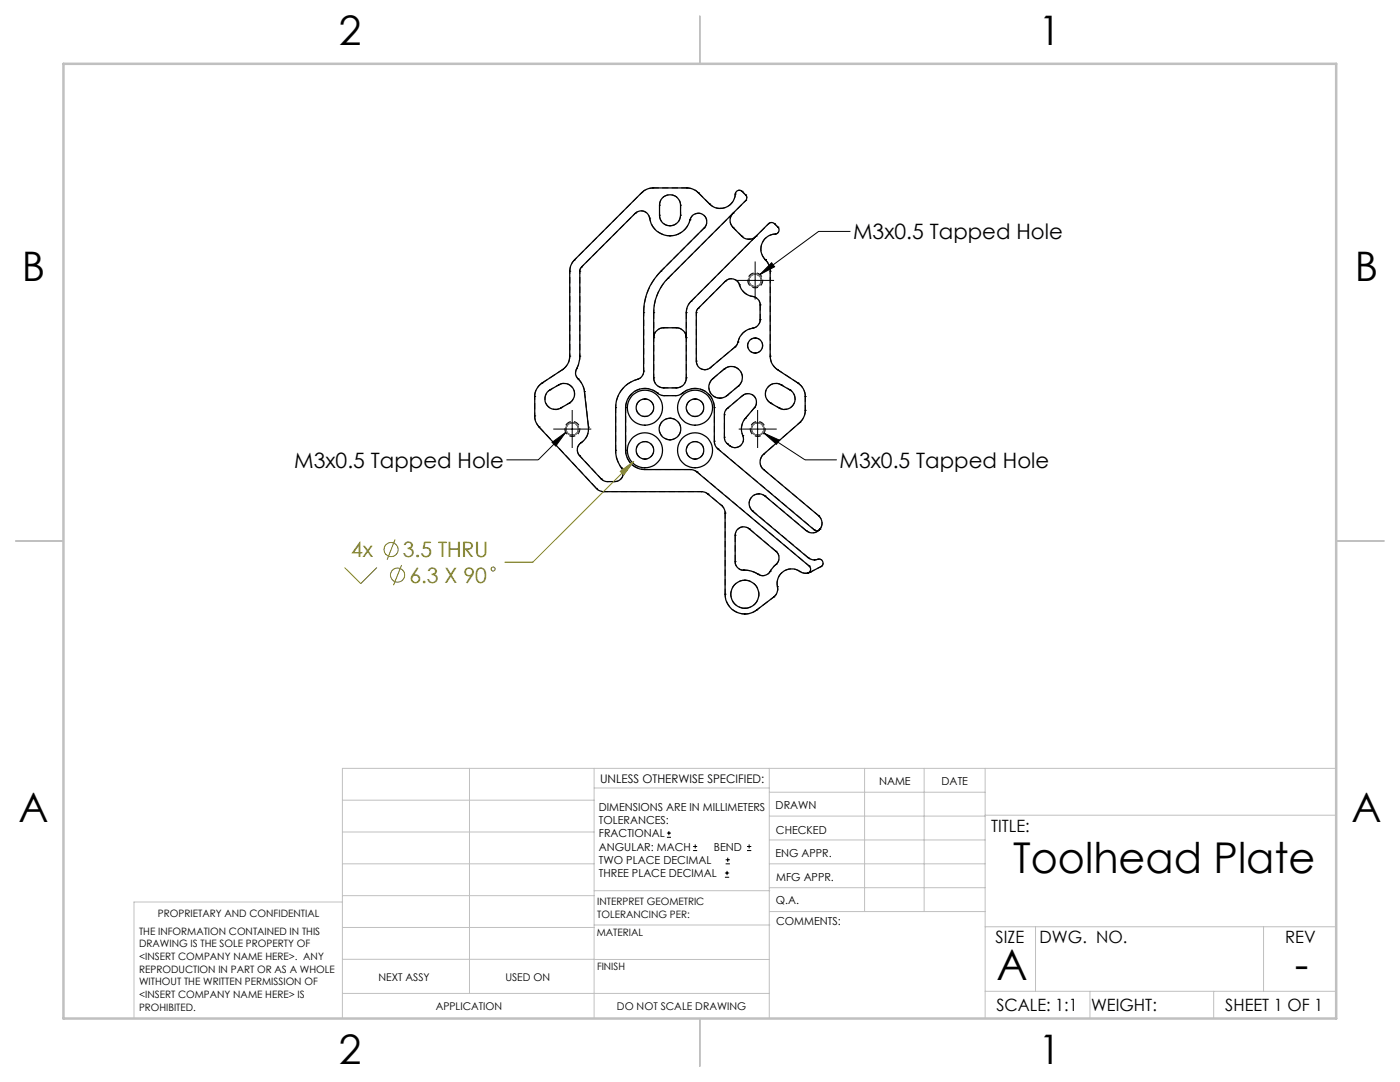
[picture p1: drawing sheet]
<svg xmlns="http://www.w3.org/2000/svg" width="279mm" height="216mm" viewBox="0 0 279 216" stroke-linecap="round" stroke-linejoin="round" font-family="sans-serif">
<g fill="none" stroke="#000" stroke-width=".2" stroke-dasharray="1.3 .6">
<path d="M128.1 38.4h.1M130.3 37.5h.1M137.1 37.5h.1M139.4 38.4h.1M146.8 38.7h.1M148.1 38.2h.1M148.8 38.9h.1M113.7 54.1h.1M114.7 51.9h.1M115.7 54.1h.1M116.1 53.3h.1M126.8 42.6h.1"/>
<path d="M129.7 43.5h.1M131.6 42.9h.1M131.6 40.9h.1M131.9 54.1h.1M133.3 55.5h.1M133.7 45h.1M133.7 47h.1M135.8 40.9h.1M135.8 42.9h.1M137.7 43.9h.1M140.6 45.4h.1M141.6 40.7h.1"/>
<path d="M143.8 41.6h.1M144.8 56.1h.1M146.3 45.4h.1M146.3 42.5h.1M147.6 56.8h.1M148.1 47.1h.1M148.8 40h.1M149.5 47.7h.1M150.3 59.2h.1M150.9 47.1h.1M152.7 51.8h.1M152.8 51.9h.1"/>
<path d="M153.4 44.6h.1M153.7 54.1h.1M154.6 44.6h.1M154.7 46.7h.1M155.3 45.3h.1M106.7 79.1h.1M108.2 76.4h.1M109.8 77.8h.1M111.5 76.8h.1M112.3 73.7h.1M113.7 71.1h.1M115.1 73.6h.1"/>
<path d="M115.4 75.6h.1M115.7 71.1h.1M116.7 78.1h.1M127.2 75.7h.1M128.5 74h.1M128.5 62.4h.1M128.7 79.6h.1M130.5 75.4h.1M130.5 62.4h.1M130.5 67.4h.1M131.2 78.4h.1M132.5 77.4h.1"/>
<path d="M132.5 65.4h.1M132.6 78.9h.1M134.9 78.9h.1M135 77.4h.1M135 65.4h.1M136.2 78.4h.1M137 62.4h.1M137 75.4h.1M137 67.4h.1M137.9 60.1h.1M138.7 79.6h.1M139 62.4h.1"/>
<path d="M139 72.1h.1M139.3 61.5h.1M140.7 73.8h.1M141.8 73.4h.1M142.3 75.5h.1M143.7 79.4h.1M144.6 73.6h.1M145.1 78.9h.1M146.7 69.2h.1M147.3 68.2h.1M147.4 77h.1M148.2 78.9h.1"/>
<path d="M150.3 65.5h.1M150.7 70.4h.1M150.7 67.4h.1M151.7 63.8h.1M151.7 60.8h.1M153.7 71.1h.1M155.2 73.7h.1M155.9 76.8h.1M157.6 77.8h.1M159.3 76.4h.1M160.7 79.1h.1M106.7 83h.1"/>
<path d="M107.6 85.2h.1M110.9 81.7h.1M111.9 81.4h.1M113.6 80.4h.1M115.7 90.9h.1M116 88.3h.1M117.5 85.2h.1M119 97.5h.1M120 95.5h.1M120.5 98.1h.1M121.2 96.1h.1M122.7 96.1h.1"/>
<path d="M122.9 89.8h.1M122.9 81.3h.1M124.1 93.4h.1M124.9 89.8h.1M124.9 81.3h.1M128.7 93.7h.1M128.7 91.6h.1M128.7 88.1h.1M128.7 83.1h.1M133.7 87.7h.1M133.7 83.4h.1M137.8 93.7h.1"/>
<path d="M138.7 83.1h.1M138.7 91.6h.1M138.7 88.1h.1M139.1 94.2h.1M140 98.1h.1M141.3 98.6h.1M142.6 81.3h.1M142.6 88h.1M143.3 89.6h.1M144.6 82.8h.1M144.6 87.2h.1M145.2 81.5h.1"/>
<path d="M145.2 88.5h.1M145.6 88.9h.1M146.7 89.3h.1M148.3 86.9h.1M148.8 83.5h.1M150.6 81.3h.1M151.5 98.5h.1M152.4 90.7h.1M152.4 93.7h.1M152.7 99h.1M153.8 80.4h.1M155.5 81.4h.1"/>
<path d="M156.6 81.7h.1M159.6 84.3h.1M160.7 81.9h.1M144 100.8h.1M144.7 118.6h.1M144.7 102.4h.1M146.7 106.8h.1M146.7 112.1h.1M148.4 113.8h.1M148.5 113.8h.1M148.7 115.8h.1M149.5 105.5h.1"/>
<path d="M150.2 102h.1M151.3 114.6h.1M152.3 114.8h.1M153.7 114h.1M154.4 119.1h.1M154.9 112.6h.1M154.9 110h.1M155.2 117.1h.1M159.7 114h.1M160.8 114.4h.1M160.9 105.9h.1M161.1 114.4h.1"/>
<path d="M161.3 111.2h.1M161.5 113h.1M161.7 114.2h.1M162.5 105.7h.1M162.6 111.7h.1M163.2 111.6h.1M163.4 102.9h.1M163.7 105.6h.1M163.8 113.1h.1M148.7 121.4h.1M148.7 122.5h.1M151 121.7h.1"/>
</g>
<g fill="none" stroke="#000" stroke-width=".2" stroke-dasharray="1.3 .6" stroke-dashoffset=".5" stroke-linecap="butt">
<path d="M148.1 38.2l.7 .7M116.1 53.3l-.4 .8M150.7 57.2a1.25 1.25 0 0 0 1.2-1.8 1.25 1.25 0 0 0-2.1-.3 1.25 1.25 0 0 0 .6 2.1h.3M154.6 44.6l.7 .7M115.1 73.6a1.7 1.7 0 0 0 .3 2M127.2 75.7a1.7 1.7 0 0 0 1.3-1.7M128.5 74v-11.6M139.3 61.5l-.3 .9M110.9 81.7l1-.3M114.2 86.8a1.25 1.25 0 0 0 1.2-1.7 1.25 1.25 0 0 0-2.1-.3 1.25 1.25 0 0 0 .6 2h.3M128.7 93.7a3.8 3.8 0 0 1-3.8-3.9M151.2 86.8a1.25 1.25 0 0 0 1.2-1.7 1.25 1.25 0 0 0-2.1-.3 1.25 1.25 0 0 0 .6 2h.3"/>
<path d="M155.5 81.4l1.1 .3M151.3 114.6l1 .2M161.7 114.2l-.9 .2M162.5 105.7l-19.2-16.1M163.4 102.9a1.93 1.93 0 0 1 .2 2.7 1.93 1.93 0 0 1-2.7 .3"/>
</g>
<g fill="none" stroke="#000" stroke-width=".2" stroke-dasharray="1.3 .6" stroke-dashoffset=".6" stroke-linecap="butt">
<path d="M148.8 38.9a.8 .8 0 0 1 0 1.1M131.6 40.9v2M133.3 55.5a9.7 9.7 0 0 0-2.8 6.9M133.7 47a4.1 4.1 0 0 1-4-3.5M135.8 42.9v-2M144.8 56.1l-5.5 5.4M153.4 44.6a.8 .8 0 0 1 1.2 0M111.5 76.8l-1.7 1M139 62.4v9.7M140.7 73.8l.6-.1 .5-.3M146.7 69.2l.6-1M148.2 78.9l-3 2.6"/>
<path d="M157.6 77.8l-1.7-1M106.7 83v-3.9M111.9 81.4l1.7-1M122.9 81.3a5.8 5.8 0 0 1 4.3-5.6M124.1 93.4a5.9 5.9 0 0 1-1.2-3.6M145.6 88.9l.5 .3 .6 .1M153.8 80.4l1.7 1M159.6 84.3l-7.2 6.4M149.5 105.5a1.7 1.7 0 0 0-1.8-.2 1.7 1.7 0 0 0-1 1.5M160.8 114.4l-1.1-.4M163.7 105.6a.8 .8 0 0 1-1.2 .1"/>
</g>
<g fill="none" stroke="#000" stroke-width=".2" stroke-dasharray="1.3 .6" stroke-dashoffset=".3" stroke-linecap="butt">
<path d="M128.1 38.4a3.2 3.2 0 0 1 2.2-.9M137.1 37.5a3.2 3.2 0 0 1 2.3 .9M113.7 54.1a3.2 3.2 0 0 1 1-2.2M143.8 41.6a3 3 0 0 0 3-2.9M146.3 45.4l1.8 1.7M152.8 51.9a3.2 3.2 0 0 1 .9 2.2M115.7 71.1a5.2 5.2 0 0 1-.6 2.5M132.5 77.4h2.5M135 65.4h-2.5M137 62.4a3.2 3.2 0 0 1 .9-2.3M139 72.1a1.7 1.7 0 0 0 1.7 1.7M141.8 73.4l4.9-4.2"/>
<path d="M115.7 90.9l4.3 4.6M139.1 94.2l22.4 18.8M144.6 82.8v4.4M146.7 112.1a1.7 1.7 0 0 0 1.7 1.7M162.6 111.7l.6-.1M151 121.7a3.9 3.9 0 0 1-2.3 .8"/>
</g>
<path d="M146.8 38.7a.8 .8 0 0 1 .5-.7 .8 .8 0 0 1 .8 .2M155.3 45.3a.8 .8 0 0 1 .1 .9 .8 .8 0 0 1-.7 .5M143.3 89.6a2 2 0 0 1-.7-1.6M144.7 102.4a2 2 0 0 0-.7-1.6M152.3 114.8a1.7 1.7 0 0 0 1.4-.8M153.7 114l1.2-1.4M161.5 113a.8 .8 0 0 1 .3 .8 .8 .8 0 0 1-.7 .6" fill="none" stroke="#000" stroke-width=".2" stroke-dasharray="1.3 .6" stroke-dashoffset=".9" stroke-linecap="butt"/>
<g fill="none" stroke="#000" stroke-width=".2" stroke-dasharray="1.3 .6" stroke-dashoffset=".1" stroke-linecap="butt">
<path d="M130.3 37.5h6.8M108.2 76.4l4.1-2.7M115.4 75.6a4.1 4.1 0 0 1 1.3 2.5M144.6 73.6l-2.3 1.9M145.1 78.9l2.3-1.9M151.7 63.8v-3M155.2 73.7l4.1 2.7M116 88.3a1.7 1.7 0 0 0-.3 2.6M133.7 83.4a2.15 2.15 0 0 0-2.1 2.2 2.15 2.15 0 0 0 2.1 2.1M133.7 87.7a2.15 2.15 0 0 0 2.2-2.1 2.15 2.15 0 0 0-2.2-2.2M142.6 81.3v6.7M152.4 93.7l11 9.2"/>
<path d="M148.5 113.8a4.8 4.8 0 0 1 2.8 .8M148.7 115.8a2.8 2.8 0 0 0-2.8 2.8 2.8 2.8 0 0 0 2.8 2.8M150.2 102l11.1 9.2M154.9 112.6a1.7 1.7 0 0 0 0-2.6M148.7 121.4a2.8 2.8 0 0 0 2.8-2.8 2.8 2.8 0 0 0-2.8-2.8"/>
</g>
<g fill="none" stroke="#000" stroke-width=".2" stroke-dasharray="1.3 .6" stroke-linecap="butt">
<path d="M139.4 38.4l2.2 2.3M146.3 42.5l-13 13M146.3 42.5a2 2 0 0 0 0 2.9M152.7 51.8l.1 .1M154.7 46.7a3 3 0 0 0-2.6 1.9 3 3 0 0 0 .6 3.2M106.7 79.1a3.2 3.2 0 0 1 1.5-2.7M112.3 73.7a3.2 3.2 0 0 0 1.4-2.6M130.5 62.4v5M130.5 75.4a2 2 0 0 0 2 2M131.2 78.4a3.9 3.9 0 0 0-4.1-.6 3.9 3.9 0 0 0-2.2 3.5M132.5 65.4a2 2 0 0 0-2 2M135 77.4a2 2 0 0 0 2-2"/>
<path d="M136.2 78.4a3.9 3.9 0 0 1 4.1-.6 3.9 3.9 0 0 1 2.3 3.5M137 67.4v-5M137 67.4a2 2 0 0 0-2-2M137.9 60.1l13-13M147.4 77a2.2 2.2 0 0 0 .3-3.1 2.2 2.2 0 0 0-3.1-.3M153.7 71.1a3.2 3.2 0 0 0 1.5 2.6M159.3 76.4a3.2 3.2 0 0 1 1.4 2.7M145.2 88.5l.4 .4M150.6 81.3a1.7 1.7 0 0 0-.1-2.3 1.7 1.7 0 0 0-2.3-.1M152.7 99l8.2 6.9M148.4 113.8h.1M154.9 110l-5.4-4.5"/>
<path d="M159.7 114a2.9 2.9 0 0 0-3.3 0 2.9 2.9 0 0 0-1.2 3.1"/>
</g>
<g fill="none" stroke="#000" stroke-width=".2" stroke-dasharray="1.3 .6" stroke-dashoffset=".7" stroke-linecap="butt">
<path d="M113.7 54.1v17M114.7 51.9l13.4-13.5M115.7 54.1v17M126.8 42.6l-10.7 10.7M129.7 43.5a1.7 1.7 0 0 0-1.2-1.3 1.7 1.7 0 0 0-1.7 .4M137.7 43.9a4.1 4.1 0 0 1-4 3.1M150.3 59.2a3.3 3.3 0 0 1-2.7-2.4M150.7 57.4a1.5 1.5 0 0 1-1.3-2.2 1.5 1.5 0 0 1 2.6-.1 1.5 1.5 0 0 1-1.1 2.3h-.2M153.7 54.1v17M109.8 77.8a2.1 2.1 0 0 0-1 2.3 2.1 2.1 0 0 0 2.1 1.6M128.7 79.6a1.75 1.75 0 0 0-1.7 1.7 1.75 1.75 0 0 0 1.7 1.8M132.6 78.9l-.7-.1-.7-.4"/>
<path d="M136.2 78.4l-.6 .4-.7 .1M138.7 79.6a1.75 1.75 0 0 0-1.7 1.7 1.75 1.75 0 0 0 1.7 1.8M114.2 87.1a1.5 1.5 0 0 1-1.3-2.2 1.5 1.5 0 0 1 2.6-.2 1.5 1.5 0 0 1-1.1 2.4h-.2M117.5 85.2a3.2 3.2 0 0 1-1.5 3.1M120 95.5l.6 .4 .6 .2M121.2 96.1h1.5M122.7 96.1a1.7 1.7 0 0 0 1.5-1 1.7 1.7 0 0 0-.1-1.7M128.7 83.1a1.75 1.75 0 0 0 1.8-1.8 1.75 1.75 0 0 0-1.8-1.7M128.7 91.6a1.75 1.75 0 0 0 1.8-1.8 1.75 1.75 0 0 0-1.8-1.7M128.7 88.1a1.75 1.75 0 0 0-1.7 1.7 1.75 1.75 0 0 0 1.7 1.8M138.7 91.6a1.75 1.75 0 0 0 1.8-1.8 1.75 1.75 0 0 0-1.8-1.7M138.7 83.1a1.75 1.75 0 0 0 1.8-1.8 1.75 1.75 0 0 0-1.8-1.7"/>
<path d="M138.7 88.1a1.75 1.75 0 0 0-1.7 1.7 1.75 1.75 0 0 0 1.7 1.8M139.1 94.2l-.6-.4-.7-.1M141.3 98.6l-.6-.4-.7-.1M144.6 87.2a1.7 1.7 0 0 0 .6 1.3M145.2 81.5a1.7 1.7 0 0 0-.6 1.3M148.3 86.9a3.2 3.2 0 0 1 .5-3.4M151.2 87.1a1.5 1.5 0 0 1-1.3-2.2 1.5 1.5 0 0 1 2.6-.2 1.5 1.5 0 0 1-1.1 2.4h-.2M152.7 99l-.6-.4-.6-.1M156.6 81.7a2.1 2.1 0 0 0 2-1.6 2.1 2.1 0 0 0-1-2.3M161.3 111.2l.6 .4 .7 .1"/>
</g>
<g fill="none" stroke="#000" stroke-width=".2" stroke-dasharray="1.3 .6" stroke-dashoffset=".4" stroke-linecap="butt">
<path d="M140.6 45.4a1.7 1.7 0 0 0-.4-2.7 1.7 1.7 0 0 0-2.5 1.2M141.6 40.7a3 3 0 0 0 2.2 .9M130.5 67.4v8M134.9 78.9h-2.3M137 75.4v-8M147.3 68.2a3.5 3.5 0 0 1 3-2.7M150.3 65.5a1.7 1.7 0 0 0 1.4-1.7M151.7 60.8a1.7 1.7 0 0 0-1.4-1.6M106.7 83a3.2 3.2 0 0 0 .9 2.2M120.5 98.1h19.5M154.4 119.1l-3.4 2.6M155.2 117.1a2 2 0 0 1-.8 2"/>
<path d="M163.2 111.6a.8 .8 0 0 1 1 .4 .8 .8 0 0 1-.4 1.1M163.8 113.1l-2.1 1.1M148.7 122.5a3.9 3.9 0 0 1-4-3.9"/>
</g>
<g fill="none" stroke="#000" stroke-width=".2" stroke-dasharray="1.3 .6" stroke-dashoffset=".2" stroke-linecap="butt">
<path d="M131.9 54.1l8.7-8.7M135.8 40.9a2.1 2.1 0 0 0-2.1-2.1 2.1 2.1 0 0 0-2.1 2.1M150.7 67.4a1.5 1.5 0 0 0-1.5 1.5 1.5 1.5 0 0 0 1.5 1.5M150.7 70.4a1.5 1.5 0 0 0 1.5-1.5 1.5 1.5 0 0 0-1.5-1.5M155.9 76.8a2.1 2.1 0 0 0-2.9 .7 2.1 2.1 0 0 0 .8 2.9M160.7 79.1v2.8M113.6 80.4a2.1 2.1 0 0 0 .8-2.9 2.1 2.1 0 0 0-2.9-.7M122.9 89.8v-8.5M124.9 89.8v-8.5M148.8 83.5l1.8-2.2M151.5 98.5a1.94 1.94 0 0 0-1.9 1.3 1.94 1.94 0 0 0 .6 2.2M160.7 81.9a3.2 3.2 0 0 1-1.1 2.4"/>
<path d="M144.7 102.4v16.2"/>
</g>
<path d="M131.6 42.9a2.1 2.1 0 0 0 2.1 2.1M133.7 45a2.1 2.1 0 0 0 2.1-2.1M116.7 78.1l.8 7.1M128.5 62.4a11.7 11.7 0 0 1 3.4-8.3M142.3 75.5a2.2 2.2 0 0 0-.7 2.5 2.2 2.2 0 0 0 2.1 1.4M107.6 85.2l11.4 12.3M137.8 93.7h-9.1M146.7 89.3a1.7 1.7 0 0 0 1.6-2.4M152.4 90.7a2 2 0 0 0 0 3M146.7 106.8v5.3" fill="none" stroke="#000" stroke-width=".2" stroke-dasharray="1.3 .6" stroke-dashoffset="-.1" stroke-linecap="butt"/>
<path d="M147.6 56.8a1.7 1.7 0 0 0-2.8-.7" fill="none" stroke="#000" stroke-width=".2" stroke-dasharray="1.3 .6" stroke-dashoffset="-.2" stroke-linecap="butt"/>
<path d="M148.1 47.1a2 2 0 0 0 1.4 .6M148.8 40l-2.5 2.5M149.5 47.7a2 2 0 0 0 1.4-.6M150.9 47.1l2.5-2.5M143.7 79.4l.7-.1 .7-.4M119 97.5a2 2 0 0 0 1.5 .6M144 100.8l-2.7-2.2" fill="none" stroke="#000" stroke-width=".2" stroke-dasharray="1.3 .6" stroke-dashoffset=".8" stroke-linecap="butt"/>
<g fill="none" stroke="#000" stroke-width=".25">
<path d="M132.2 39.5a2.12 2.12 0 0 1 2.3-.5 2.12 2.12 0 0 1 1.3 2 5.1 5.1 0 0 1-.3 3.1 2.1 2.1 0 0 1-2.4 .9 2.1 2.1 0 0 1-1.5-2l.1-2.4zM116.1 53.3l10.7-10.7a1.69 1.69 0 0 1 1.7-.4 1.69 1.69 0 0 1 1.1 1.3 4.1 4.1 0 0 0 4.1 3.6 4.1 4.1 0 0 0 4.1-3.6 1.7 1.7 0 0 1 2.6-.6 1.7 1.7 0 0 1 .1 2.6l-8.6 8.7a11.5 11.5 0 0 0-3.5 8.2v11.6a1.92 1.92 0 0 1-1.9 1.9 5.8 5.8 0 0 0-3.6 5.5v8.5a6.1 6.1 0 0 0 1.3 3.8 1.66 1.66 0 0 1-1.5 2.4h-1.7l-.8-.3-4.6-4.9a1.81 1.81 0 0 1 .7-2.8l.9-1.1 .2-1.3-.8-7.6a5.1 5.1 0 0 0-1.6-2.9 2.23 2.23 0 0 1 .4-2.2l.3-1.6v-17.5zM144.7 56.1a1.77 1.77 0 0 1 1.9-.4 1.77 1.77 0 0 1 1.1 1.6 3.3 3.3 0 0 0 2.8 1.9l.8 .6 .4 .8v3.2a1.91 1.91 0 0 1-2 1.8 3.7 3.7 0 0 0-2.6 3.1l-.4 .5-5 4.2a1.7 1.7 0 0 1-1.8 .2 1.7 1.7 0 0 1-.9-1.5v-10.2zM146.3 42.5a2 2 0 0 0 0 2.9l1.8 1.8a2.05 2.05 0 0 0 2.8 0M109.2 78.3l2.3-1.5a2.1 2.1 0 0 1 2.9 .8 2.1 2.1 0 0 1-.8 2.8l-1.7 1a2.11 2.11 0 0 1-2.7-.4 2.11 2.11 0 0 1 0-2.7zM130.5 67.4a2.05 2.05 0 0 1 2-2h2.4a1.99 1.99 0 0 1 2 2M142.2 75.6l2.3-2a2.22 2.22 0 0 1 3.1 .3 2.22 2.22 0 0 1-.2 3.1l-2.3 2a2.2 2.2 0 0 1-3.1-.3 2.2 2.2 0 0 1 .2-3.1zM153.4 77.1a2.01 2.01 0 0 1 2.5-.3l1.7 1a2.1 2.1 0 0 1 .8 2.9 2.1 2.1 0 0 1-2.9 .7l-1.7-1a2.09 2.09 0 0 1-.4-3.3zM145 81.6l3.2-2.6a1.7 1.7 0 0 1 2.3 0 1.7 1.7 0 0 1 .1 2.4l-1.9 2.1a3.4 3.4 0 0 0-.4 3.8 1.81 1.81 0 0 1-1.2 1.9 1.81 1.81 0 0 1-2.2-.9l-.3-.8v-4.9zM147 105.8a1.73 1.73 0 0 1 2.5-.3l5.4 4.5a1.77 1.77 0 0 1-.4 2.9l-.5 .7a1.83 1.83 0 0 1-3 .8 5.1 5.1 0 0 0-2.9-.6l-.9-.5a1.41 1.41 0 0 1-.5-1.2v-5.3zM163.6 105.6a1.93 1.93 0 0 0-.2-2.7l-11-9.2a1.99 1.99 0 0 1 0-3l7.2-6.4a3.3 3.3 0 0 0 1.1-2.4v-2.8a3.1 3.1 0 0 0-1.4-2.7l-4.1-2.6a3.3 3.3 0 0 1-1.5-2.7v-17a3.8 3.8 0 0 0-1.3-2.6 3 3 0 0 1-.2-3.2 3 3 0 0 1 2.7-1.6l.5-.5 .1-.4-.2-.5-.7-.7a.91 .91 0 0 0-1.2 0l-15.5 15.5a3.1 3.1 0 0 0-1 2.3v13a1.93 1.93 0 0 1-2 2h-2.4a1.99 1.99 0 0 1-2-2v-13a9.9 9.9 0 0 1 2.8-6.8l15.5-15.6a.77 .77 0 0 0 0-1.1l-.7-.7a.9 .9 0 0 0-1.1 0 .9 .9 0 0 0-.3 1 3 3 0 0 1-5.1 1.5l-2.3-2.2a3.3 3.3 0 0 0-2.2-1h-6.8a3.3 3.3 0 0 0-2.2 1l-13.4 13.4a3.3 3.3 0 0 0-1 2.2v17a3.3 3.3 0 0 1-1.4 2.7l-4.1 2.6a3.3 3.3 0 0 0-1.5 2.7v3.9a3.2 3.2 0 0 0 .9 2.2l11.4 12.3a2.15 2.15 0 0 0 1.5 .6h19.7l.9 .4 2.9 2.4a2.01 2.01 0 0 1 .7 1.5v16.2a3.9 3.9 0 0 0 2.2 3.5 3.9 3.9 0 0 0 4.1-.4l3.4-2.6a2.2 2.2 0 0 0 .7-2.5 2.98 2.98 0 0 1 1.7-2.8 2.98 2.98 0 0 1 3.3 .5l1 .1M163.6 105.6a.77 .77 0 0 1-1.1 .1l-19.2-16.1a1.87 1.87 0 0 1-.7-1.5v-6.7a3.9 3.9 0 0 0-2.5-3.6 3.9 3.9 0 0 0-4.2 .9l-.9 .3h-2.6l-.7-.3a4 4 0 0 0-6.2 .6 4 4 0 0 0-.7 2.1v8.5a3.8 3.8 0 0 0 3.9 3.8h9.3l.8 .3 22.7 19a.81 .81 0 0 1 .3 .8 .81 .81 0 0 1-.7 .6"/>
<path d="M163.6 105.6a1.89 1.89 0 0 1-2.7 .3l-8.2-6.9a1.95 1.95 0 0 0-2.8 .2 1.95 1.95 0 0 0 .3 2.8l11.1 9.3a2.73 2.73 0 0 0 2.4 .3 .8 .8 0 0 1 .6 .7 .8 .8 0 0 1-.5 .8l-2.7 1.3"/>
<circle cx="150.7" cy="56" r="1.25"/>
<circle cx="150.7" cy="68.9" r="1.49"/>
<circle cx="114.2" cy="85.6" r="1.24"/>
<circle cx="128.7" cy="81.4" r="1.76"/>
<circle cx="128.7" cy="89.9" r="1.76"/>
<circle cx="128.7" cy="81.3" r="3.5"/>
<circle cx="128.7" cy="89.8" r="3.5"/>
<circle cx="133.7" cy="85.6" r="2.14"/>
<circle cx="138.7" cy="81.3" r="3.5"/>
<circle cx="138.7" cy="89.8" r="3.5"/>
<circle cx="138.7" cy="81.4" r="1.76"/>
<circle cx="138.7" cy="89.9" r="1.76"/>
<circle cx="151.2" cy="85.6" r="1.24"/>
<circle cx="148.6" cy="118.6" r="2.8"/>
</g>
<g fill="none" stroke="#808000" stroke-width=".2">
<path d="M123.8 94.1l2.7-2-2 2.7zM126.5 92.1l-20.2 20.1h-5.5M68.8 113.2l3.2 3.3 3.2-3.3M78.8 107.6l-1.5 4.1M80.2 112.7l-1.7 4.1"/>
<circle cx="78" cy="109.7" r="1.4"/>
<circle cx="79.3" cy="114.8" r="1.42"/>
<circle cx="98.4" cy="113.5" r=".4"/>
</g>
<g fill="none" stroke="#000" stroke-width=".2">
<path d="M146.9 56h7.6M150.7 52.2v7.6M154 52.4l.6 .8-2.9 1.6zM169.7 46.2h-6.3l-11.7 8.6M110.2 88.3l2.7-2-2 2.7zM110.4 85.6h7.6M112.9 86.3l-5.5 5.5h-6.3M114.2 81.8v7.6M147.4 85.6h7.6M151.2 81.8v7.6M152.5 86.4l3 1.4-.5 .9zM152.5 86.4l8.2 5.4h6.3"/>
<path d="M133.1 167.1h.8M133.1 166.2h.8M133.5 165.8v.9M138.3 169.7h.8M138.3 168.9h.8M138.7 168.5v.8M144.7 175h.8M144.7 174.2h.8M144.8 172.4h.9M144.8 171.6h.9M145.1 173.8v.8M145.2 171.1v.9"/>
<path d="M149.1 169.7h.8M149.1 168.9h.8M149.5 168.5v.8"/>
</g>
<g fill="none" stroke="#808080" stroke-width=".25">
<circle cx="150.7" cy="56" r="1.27"/>
<circle cx="114.2" cy="85.6" r="1.24"/>
<circle cx="151.2" cy="85.6" r="1.25"/>
</g>
<g fill="none" stroke="#c0c0c0" stroke-width=".2">
<path d="M68.3 159.7h50.3M93.7 153.3v44.9M118.6 153.3v49.9M118.6 157.2h34.9M153.5 153.3v49.9M153.5 158.1h43.1M172.5 153.3v28.6M184.4 153.3v28.6M196.6 153.3v49.9M266.7 153.3h-198.4v49.9M68.3 178.7h50.3M68.3 172.4h50.3"/>
<path d="M68.3 166h50.3M68.3 180h-41.6v23.2M118.6 177.7h35M153.5 167.6h43.1M153.5 162.8h43.1M153.5 172.4h43.1M153.5 177.1h43.1M196.6 162.7h70.1M68.3 198.2h85.2M68.3 191.4l85.2 .1M68.3 185.1h50.3M118.6 184.6h35"/>
<path d="M153.6 181.9h43M196.6 197.8h70.1M196.6 184.9h70.1M206.7 184.9v12.9M217.5 197.8v5.4M242.2 197.8v5.4M252.2 184.9v12.9"/>
</g>
<path d="M139.7 3.2v9.5M3.1 107.9h9.6M266.7 107.9h9.5M139.7 203.2v9.6" fill="none" stroke="#c0c0c0" stroke-width=".25"/>
<path d="M12.7 12.7h254v190.5h-254z" fill="none" stroke="#c0c0c0" stroke-width=".5"/>
<path d="M123.8 94.1l2.7-2-2 2.7z" fill="#808000"/>
<path d="M154 52.4l.6 .8-2.9 1.6zM110.2 88.3l2.7-2-2 2.7zM152.5 86.4l3 1.4-.5 .9z" fill="#000"/>
<g font-size="8.5">
<text x="202.2" y="174.2">Toolhead Plate</text>
<text x="198.9" y="195.5">A</text>
<text x="258.4" y="195.4">-</text>
</g>
<g font-size="8.1">
<text x="67.6" y="8.9">2</text>
<text x="207.3" y="8.9">1</text>
<text x="4.4" y="56.1">B</text>
<text x="270.4" y="56.1">B</text>
<text x="3.7" y="164.1">A</text>
<text x="269.7" y="164.1">A</text>
<text x="67.6" y="212.4">2</text>
<text x="207.3" y="212.4">1</text>
</g>
<g font-size="4.2">
<text x="170.3" y="47.8">M3x0.5 Tapped Hole</text>
<text x="58.7" y="93.3">M3x0.5 Tapped Hole</text>
<text x="167.5" y="93.3">M3x0.5 Tapped Hole</text>
</g>
<g font-size="4.2" fill="#808000">
<text x="70.1" y="111.2">4x</text>
<text x="80.4" y="111.2">3.5 THRU</text>
<text x="81.7" y="116.3">6.3 X 90</text>
</g>
<g font-size="3.4">
<text x="197.8" y="166">TITLE:</text>
<text x="198.7" y="188.1">SIZE</text>
<text x="207.5" y="188.1">DWG. NO.</text>
<text x="256.5" y="188.2">REV</text>
<text x="198.8" y="201.7">SCALE: 1:1</text>
<text x="217.7" y="201.8">WEIGHT:</text>
<text x="244.5" y="201.7">SHEET 1 OF 1</text>
</g>
<text font-size="2.4" x="119.8" y="156.2">UNLESS OTHERWISE SPECIFIED:</text>
<g font-size="2.2">
<text x="119.5" y="161.8">DIMENSIONS ARE IN MILLIMETERS</text>
<text x="154.8" y="161.4">DRAWN</text>
<text x="175.4" y="156.6">NAME</text>
<text x="187.9" y="156.7">DATE</text>
<text x="119.5" y="164.4">TOLERANCES:</text>
<text x="119.5" y="167.1">FRACTIONAL</text>
<text x="154.9" y="166.3">CHECKED</text>
<text x="119.5" y="169.7">ANGULAR: MACH</text>
<text x="119.5" y="172.4">TWO PLACE DECIMAL</text>
<text x="142.5" y="169.7">BEND</text>
<text x="154.8" y="171">ENG APPR.</text>
<text x="119.5" y="175">THREE PLACE DECIMAL</text>
<text x="154.9" y="175.7">MFG APPR.</text>
<text x="154.9" y="180.4">Q.A.</text>
<text x="154.9" y="184.6">COMMENTS:</text>
</g>
<g font-size="2.1">
<text x="75.5" y="195.7">NEXT ASSY</text>
<text x="100.9" y="195.7">USED ON</text>
<text x="86.9" y="201.5">APPLICATION</text>
<text x="123.1" y="201.6">DO NOT SCALE DRAWING</text>
</g>
<g font-size="2">
<text x="31.5" y="182.9">PROPRIETARY AND CONFIDENTIAL</text>
<text x="119.2" y="180.6">INTERPRET GEOMETRIC</text>
<text x="119.2" y="183.1">TOLERANCING PER:</text>
<text x="27.8" y="186.5">THE INFORMATION CONTAINED IN THIS</text>
<text x="27.8" y="189">DRAWING IS THE SOLE PROPERTY OF</text>
<text x="27.8" y="191.6">&lt;INSERT COMPANY NAME HERE&gt;. ANY</text>
<text x="119.1" y="186.7">MATERIAL</text>
<text x="27.8" y="194.1">REPRODUCTION IN PART OR AS A WHOLE</text>
<text x="27.8" y="196.6">WITHOUT THE WRITTEN PERMISSION OF</text>
<text x="119.1" y="193.5">FINISH</text>
<text x="27.8" y="199.1">&lt;INSERT COMPANY NAME HERE&gt; IS</text>
<text x="27.8" y="201.7">PROHIBITED.</text>
</g>
</svg>
